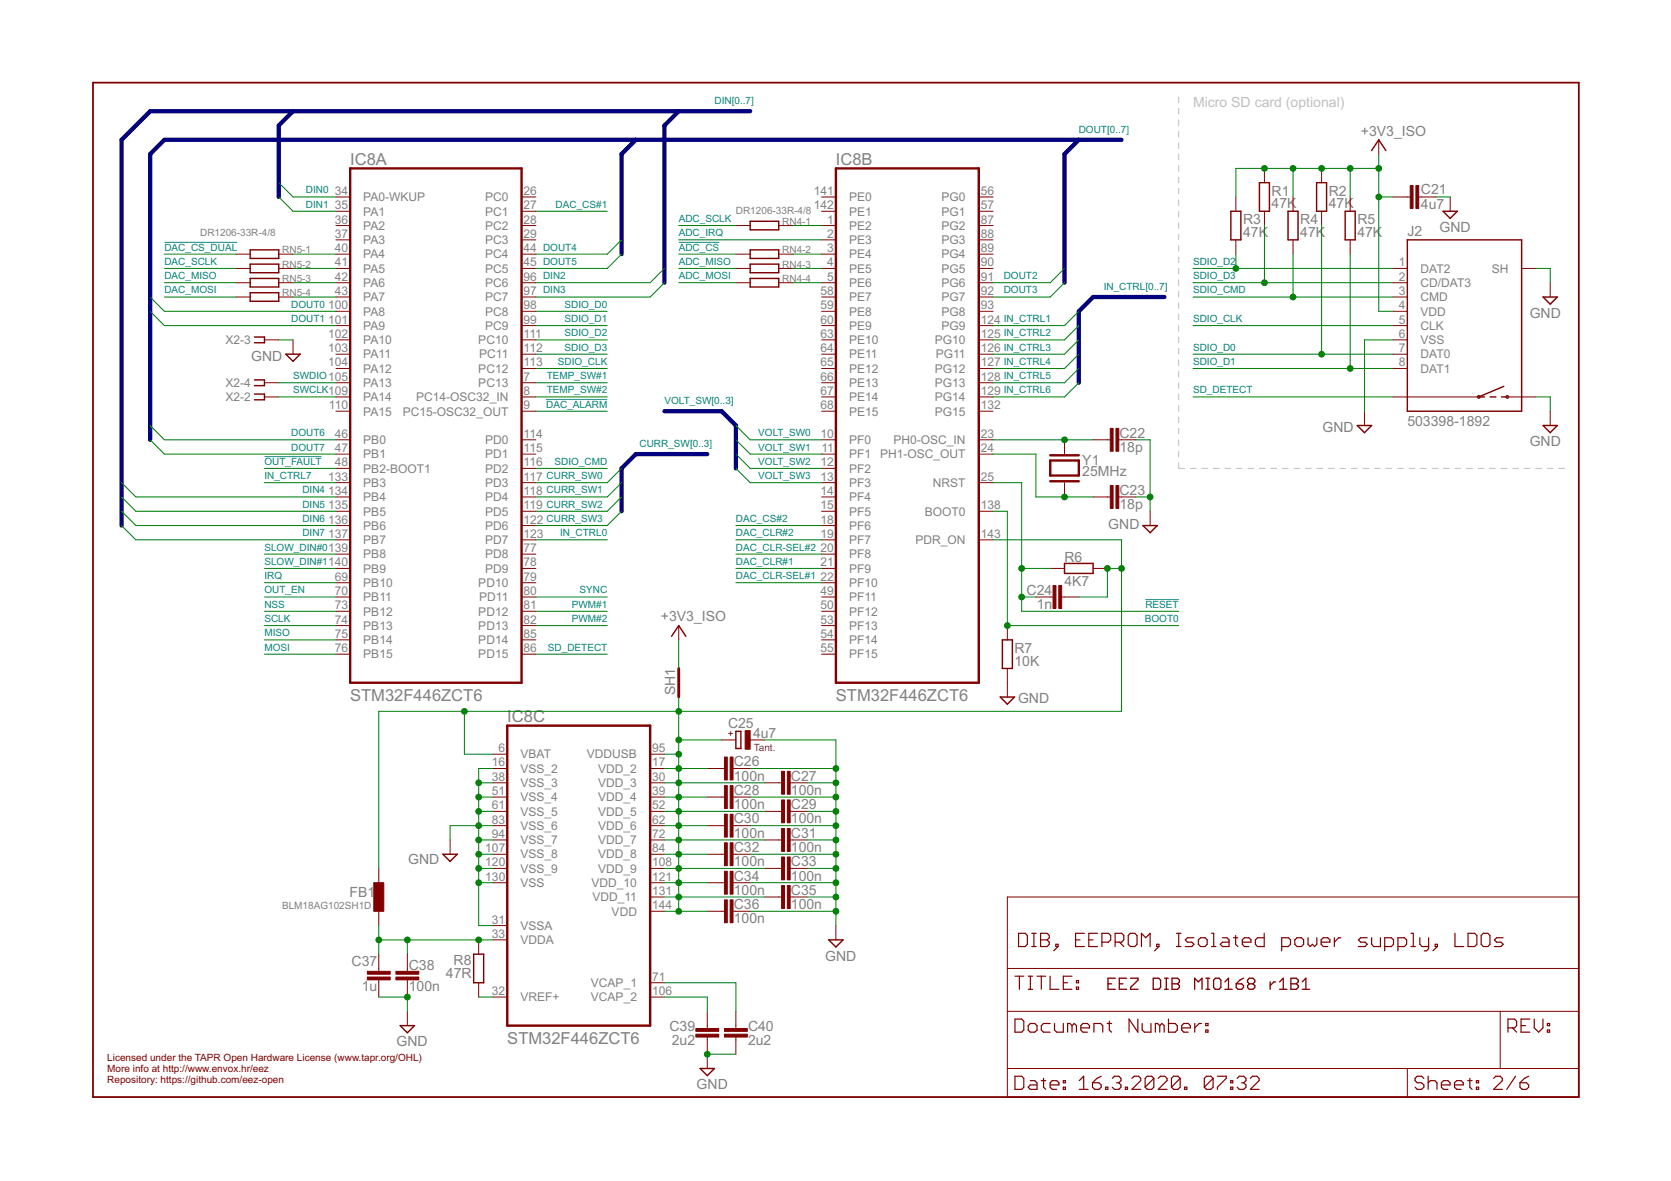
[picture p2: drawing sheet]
<svg xmlns="http://www.w3.org/2000/svg" width="297mm" height="210mm" viewBox="0 0 297 210" stroke-linecap="round" stroke-linejoin="round" font-family="sans-serif">
<g fill="none" stroke="#c0c0c0" stroke-width=".18">
<path d="M209.5 17.2v1.1M209.5 19.3v1M209.5 21.3v1M209.5 23.3v1.1M209.5 25.4v1M209.5 27.4v1M209.5 29.4v1.1M209.5 31.5v1M209.5 33.5v1M209.5 35.5v1M209.5 37.5v1.1M209.5 39.6v1"/>
<path d="M209.5 41.6v1M209.5 43.6v1.1M209.5 45.7v1M209.5 47.7v1M209.5 49.7v1.1M209.5 51.8v1M209.5 53.8v1M209.5 55.8v1.1M209.5 57.8v1.1M209.5 59.9v1M209.5 61.9v1M209.5 63.9v1.1"/>
<path d="M209.5 66v1M209.5 68v1M209.5 70v1.1M209.5 72.1v1M209.5 74.1v1M209.5 76.1v1.1M209.5 78.2v1M209.5 82.2v1h1.1M209.5 80.2v1M211.6 83.2h1M213.6 83.2h1.1M215.7 83.2h1"/>
<path d="M217.7 83.2h1.1M219.8 83.2h1M221.8 83.2h1.1M223.9 83.2h1M225.9 83.2h1M227.9 83.2h1.1M230 83.2h1.1M232.1 83.2h1M234.1 83.2h1M236.1 83.2h1.1M238.2 83.2h1M240.2 83.2h1.1"/>
<path d="M242.3 83.2h1M244.3 83.2h1.1M246.4 83.2h1M248.4 83.2h1.1M250.5 83.2h1M252.5 83.2h1.1M254.6 83.2h1M256.6 83.2h1M258.6 83.2h1.1M260.7 83.2h1M262.7 83.2h1.1M264.8 83.2h1"/>
<path d="M266.8 83.2h1.1M268.9 83.2h1M270.9 83.2h1.1M273 83.2h1M275 83.2h1.1M277.1 83.2h1"/>
</g>
<g fill="none" stroke="#800000" stroke-width=".21">
<path d="M180.4 173.5h1.6M181.1 165.9h1.1l.4 .4v1.5l-.4 .4h-1.1zM181.2 173.5v2.3M182.8 173.5h.8M182.8 175.8h.8M183.2 173.5v2.3M183.4 168.2h.8M183.4 165.9h.8M183.8 165.9v2.3M184.3 173.5h1.6M185 165.9h1.1l.4 .4v.4l-.4 .3 .4 .4v.4l-.4 .4h-1.1zM185 167h1.1"/>
<path d="M185.1 173.5v2.3M186.7 173.5v2.3h1.5M187.7 167.8h.4v.4h-.4zM188.1 168.2l-.8 .8M189 174.7h.8M190.6 173.5h-1.6v2.3h1.6M191.2 167h.8M191.3 175.5h.4v.3h-.4zM191.3 174.3h.4v.4h-.4zM192.8 165.9h-1.6v2.3h1.6M193.5 167h.8M195.1 165.9h-1.6v2.3h1.6"/>
<path d="M195.9 167.4h1.1l.4-.4v-.7l-.4-.4h-1.1v2.3M198.2 167.4h1.2l.4-.4v-.7l-.4-.4h-1.2v2.3M199 167.4l.8 .8M200.6 166.3l.3-.4h.8l.4 .4v1.5l-.4 .4h-.8l-.3-.4zM202.9 168.2v-2.3l.8 .8 .7-.8v2.3M205.6 167.8h.4v.4h-.4zM206 168.2l-.8 .8M209.1 168.2h.8M209.1 165.9h.8M209.5 165.9v2.3M212.2 166.7h-1.1l-.4 .3 .4 .4h.8l.3 .4-.3 .4h-1.2M213 167l.4-.3h.8l.4 .3v.8l-.4 .4h-.8l-.4-.4z"/>
<path d="M215.4 168.2h.8M215.4 165.9h.4v2.3M217.3 166.7h.8l.4 .3v1.2h-1.2l-.4-.4 .4-.4h1.2M219.3 166.7h.7M219.6 166.3v1.5l.4 .4M220.8 167.4h1.6v-.4l-.4-.3h-.8l-.4 .3v.8l.4 .4h.8M224.7 165.9v2.3h-1.2l-.3-.4v-.8l.3-.3h1.2M227.8 168.2h1.2l.4-.4v-.8l-.4-.3h-1.2v2.3M230.2 167l.4-.3h.8l.3 .3v.8l-.3 .4h-.8l-.4-.4zM232.5 166.7v1.1l.4 .4 .4-.4 .4 .4 .4-.4v-1.1M234.8 167.4h1.6v-.4l-.4-.3h-.8l-.4 .3v.8l.4 .4h.8M237.2 166.7v1.5"/>
<path d="M238.4 166.7h-.4l-.8 .7M243 166.7h-1.1l-.4 .3 .4 .4h.8l.3 .4-.3 .4h-1.2M243.8 166.7v1.1l.4 .4h1.2v-1.5M246.1 168.2h1.2l.4-.4v-.8l-.4-.3h-1.2v2.3M248.5 168.2h1.2l.3-.4v-.8l-.3-.3h-1.2v2.3M250.8 168.2h.8M250.8 165.9h.4v2.3M252.4 166.7v1.1l.4 .4h1.2M254 166.7v1.9l-.4 .4h-.4M255.1 167.8h.4v.4h-.4zM255.5 168.2l-.8 .8M258.6 165.9v2.3h1.6"/>
<path d="M261 165.9h1.1l.4 .4v1.5l-.4 .4h-1.1zM263.3 166.3l.4-.4h.8l.4 .4v1.5l-.4 .4h-.8l-.4-.4zM267.2 166.7h-1.2l-.4 .3 .4 .4h.8l.4 .4-.4 .4h-1.2M180.4 181.1h1.2l.4 .4v1.6l-.4 .4h-1.2zM180.4 191.3h1.2l.4 .4v1.5l-.4 .4h-1.2zM182.8 182.3l.4-.4h.7l.4 .4v.8l-.4 .4h-.7l-.4-.4zM183.2 192.1h.7l.4 .3v1.2h-1.1l-.4-.4 .4-.4h1.1M185.1 192.1h.8M185.5 191.7v1.5l.4 .4M186.7 192.8h1.5v-.4l-.4-.3h-.8l-.3 .3v.8l.3 .4h.8M186.7 181.9h-1.2l-.4 .4v.8l.4 .4h1.2M187.5 181.9v1.2l.3 .4h1.2v-1.6"/>
<path d="M189 193.2h.4v.4h-.4zM189 192.1h.4v.3h-.4zM190.6 182.3l-.4-.4h-.4v1.6M190.6 182.3l.4-.4 .3 .4v1.2M190.6 182.3v1.2M191.9 193.6h1.5M191.9 192.1l.7-.8v2.3M192.1 182.7h1.6v-.4l-.4-.4h-.8l-.4 .4v.8l.4 .4h.8M194.2 192.4h1.2l.3 .4v.4l-.3 .4h-.8l-.4-.4zM194.5 183.5v-1.6h1.1l.4 .4v1.2M195.7 191.3l-.7 .4-.8 .7M196.5 193.2h.4v.4h-.4z"/>
<path d="M196.8 181.9h.8M197.2 181.5v1.6l.4 .4M197.7 191.7l.4-.4h.8l.4 .4v.4l-.4 .3M198.5 192.4h.4M198.9 192.4l.4 .4v.4l-.4 .4h-.8l-.4-.4M200 193.2h.4v.4h-.4zM201.2 191.7l.4-.4h.8l.4 .4v.4l-1.6 1.5h1.6M202.3 181.1v2.4l-1.6-2.4v2.4M203 181.9v1.2l.4 .4h1.2v-1.6M205.1 191.7v1.5l-.4 .4h-.8l-.3-.4M205.1 191.7l-.4-.4h-.8l-.3 .4v1.5M205.1 191.7l-1.5 1.5"/>
<path d="M205.9 191.7l.4-.4h.8l.4 .4v.4l-1.6 1.5h1.6M206.2 182.3l-.4-.4h-.4v1.6M206.2 182.3v1.2M206.2 182.3l.3-.4 .4 .4v1.2M207.7 181.1v2.4h1.2l.4-.4v-.8l-.4-.4h-1.2M209.8 191.7v1.5l-.4 .4h-.8l-.4-.4M209.8 191.7l-.4-.4h-.8l-.4 .4v1.5M209.8 191.7l-1.6 1.5M210.1 182.7h1.5v-.4l-.4-.4h-.8l-.3 .4v.8l.3 .4h.8M210.6 193.2h.4v.4h-.4zM212.4 181.9v1.6M213.6 181.9h-.4l-.8 .8"/>
<path d="M214.3 183.1h.4v.4h-.4zM214.3 181.9h.4v.4h-.4zM215.6 191.7v1.5l-.4 .4h-.7l-.4-.4M215.6 191.7l-.4-.4h-.7l-.4 .4v1.5M215.6 191.7l-1.5 1.5M216.4 191.3h1.6v.4l-1.6 1.5v.4M218.8 193.2h.3v.4h-.3zM218.8 192.1h.3v.3h-.3zM219.9 191.7l.4-.4h.8l.4 .4v.4l-.4 .3M220.7 192.4h.4M221.1 192.4l.4 .4v.4l-.4 .4h-.8l-.4-.4M222.3 191.7l.4-.4h.7l.4 .4v.4l-1.5 1.5h1.5"/>
<path d="M253.1 191.7l-.4-.4h-.8l-.4 .4v.4l.4 .3h.8l.4 .4v.4l-.4 .4h-.8l-.4-.4M253.9 192.4l.4-.3h.8l.3 .3v1.2M253.9 191.3v2.3M256.2 192.8h1.6v-.4l-.4-.3h-.8l-.4 .3v.8l.4 .4h.8M258.6 192.8h1.5v-.4l-.4-.3h-.7l-.4 .3v.8l.4 .4h.7M260.9 192.1h.8M261.3 191.7v1.5l.4 .4M262.4 193.2h.4v.4h-.4zM262.4 192.1h.4v.3h-.4zM265.5 191.7l.4-.4h.8l.4 .4v.4l-1.6 1.5h1.6M268.1 182.7h1.1l.4-.4v-.8l-.4-.4h-1.1v2.4M268.8 182.7l.8 .8"/>
<path d="M269.4 191.3l-1.6 2.3M270.2 192.4h1.2l.3 .4v.4l-.3 .4h-.8l-.4-.4zM270.4 182.3h.8M271.7 191.3l-.7 .4-.8 .7M271.9 181.1h-1.5v2.4h1.5M272.7 181.1v1.6l.8 .8 .8-.8v-1.6M275.1 183.1h.4v.4h-.4zM275.1 181.9h.4v.4h-.4z"/>
</g>
<path d="M16.5 14.7h264.1v180.3h-264.1z" fill="none" stroke="#800000" stroke-width=".32"/>
<g fill="none" stroke="#800000" stroke-width=".18">
<path d="M59.7 35h2.6M59.7 37.5h2.6M92.7 35h2.5M92.7 37.5h2.5M146 35h2.6M146 37.5h2.6M174 35h2.5M174 37.5h2.5M219.7 35v2.5M224.8 29.9v2.6M224.8 37.5v2.6M229.8 35v2.5"/>
<path d="M234.9 29.9v2.6M234.9 37.5v2.6M240 35v2.5M245.1 24.8v2.6M247.6 35h3.1M252.2 35h3M257.8 35v2.5M41.9 45.2h2.6M41.9 47.7h2.6M41.9 50.2h2.6M41.9 52.8h2.6M49.6 45.2h2.5"/>
<path d="M49.6 47.7h2.5M49.6 50.2h2.5M49.6 52.8h2.5M59.7 40.1h2.6M59.7 42.6h2.6M59.7 45.2h2.6M59.7 47.7h2.6M59.7 50.2h2.6M59.7 52.8h2.6M59.7 55.3h2.6M59.7 57.9h2.6M92.7 40.1h2.5"/>
<path d="M92.7 42.6h2.5M92.7 45.2h2.5M92.7 47.7h2.5M92.7 50.2h2.5M92.7 52.8h2.5M92.7 55.3h2.5M92.7 57.9h2.5M130.8 40.1h2.5M130.8 45.2h2.5M130.8 47.7h2.5M130.8 50.2h2.5M138.4 40.1h2.6"/>
<path d="M138.4 45.2h2.6M138.4 47.7h2.6M138.4 50.2h2.6M146 40.1h2.6M146 42.6h2.6M146 45.2h2.6M146 47.7h2.6M146 50.2h2.6M146 52.8h2.6M146 55.3h2.6M146 57.9h2.6M174 40.1h2.5"/>
<path d="M174 42.6h2.5M174 45.2h2.5M174 47.7h2.5M174 50.2h2.5M174 52.8h2.5M174 55.3h2.5M174 57.9h2.5M219.7 42.6v2.6M229.8 42.6v2.6M240 42.6v2.6M247.6 47.7h2.6M247.6 50.2h2.6"/>
<path d="M247.6 52.8h2.6M247.6 55.3h2.6M247.6 57.9h2.6M270.5 47.7h2.5M275.6 50.2v2.6M47 60.4h2.6M47 68h2.6M47 70.5h2.6M52.1 60.4v2.5M59.7 60.4h2.6M59.7 62.9h2.6M59.7 65.5h2.6"/>
<path d="M59.7 68h2.6M59.7 70.5h2.6M59.7 73.1h2.6M59.7 78.2h2.6M92.7 60.4h2.5M92.7 62.9h2.5M92.7 65.5h2.5M92.7 68h2.5M92.7 70.5h2.5M92.7 73.1h2.5M92.7 78.2h2.5M146 60.4h2.6"/>
<path d="M146 62.9h2.6M146 65.5h2.6M146 68h2.6M146 70.5h2.6M146 73.1h2.6M146 78.2h2.6M174 60.4h2.5M174 62.9h2.5M174 65.5h2.5M174 68h2.5M174 70.5h2.5M174 73.1h2.5"/>
<path d="M174 78.2h2.5M189.2 78.2v2.5M194.3 78.2h3.1M198.9 78.2h3M242.5 73.1v2.5M247.6 60.4h2.6M247.6 62.9h2.6M247.6 65.5h2.6M247.6 70.5h15.3M267.9 70.5h5.1M275.6 73.1v2.5M59.7 80.7h2.6"/>
<path d="M59.7 83.2h2.6M59.7 85.8h2.6M59.7 88.3h2.6M59.7 90.9h2.6M59.7 93.4h2.6M59.7 95.9h2.6M59.7 98.5h2.6M92.7 80.7h2.5M92.7 83.2h2.5M92.7 85.8h2.5M92.7 88.3h2.5M92.7 90.9h2.5"/>
<path d="M92.7 93.4h2.5M92.7 95.9h2.5M92.7 98.5h2.5M146 80.7h2.6M146 83.2h2.6M146 85.8h2.6M146 88.3h2.6M146 90.9h2.6M146 93.4h2.6M146 95.9h2.6M146 98.5h2.6M174 80.7h2.5"/>
<path d="M174 85.8h2.5M174 90.9h2.5M174 95.9h2.5M189.2 85.8v2.5M194.3 88.3h3.1M198.9 88.3h3M204.4 90.9v2.5M59.7 101h2.6M59.7 103.6h2.6M59.7 106.1h2.6M59.7 108.6h2.6M59.7 111.2h2.6"/>
<path d="M59.7 113.7h2.6M59.7 116.3h2.6M92.7 101h2.5M92.7 103.6h2.5M92.7 106.1h2.5M92.7 108.6h2.5M92.7 111.2h2.5M92.7 113.7h2.5M92.7 116.3h2.5M120.6 111.2v2.5M146 101h2.6M146 103.6h2.6"/>
<path d="M146 106.1h2.6M146 108.6h2.6M146 111.2h2.6M146 113.7h2.6M146 116.3h2.6M179.1 111.2v2.5M179.1 118.8v5.1M184.1 106.1h3.1M186.7 101h2.5M188.7 106.1h3.1M194.3 101h2.5M87.6 136.6h2.6"/>
<path d="M87.6 139.1h2.6M87.6 134h2.6M115.6 136.6h2.5M115.6 139.1h2.5M115.6 134h2.5M125.7 136.6h3.1M128.3 131.5h2.5M130.3 136.6h3M133.3 131.5h2.6M135.9 139.1h3M140.5 139.1h3M67.3 154.3v2.6"/>
<path d="M80 149.3v2.5M87.6 141.7h2.6M87.6 144.2h2.6M87.6 146.7h2.6M87.6 149.3h2.6M87.6 151.8h2.6M87.6 154.3h2.6M87.6 156.9h2.6M115.6 159.4h2.5M115.6 141.7h2.5M115.6 144.2h2.5M115.6 146.7h2.5"/>
<path d="M115.6 149.3h2.5M115.6 151.8h2.5M115.6 154.3h2.5M115.6 156.9h2.5M125.7 141.7h3.1M125.7 146.7h3.1M125.7 151.8h3.1M125.7 156.9h3.1M130.3 141.7h3M130.3 146.7h3M130.3 151.8h3M130.3 156.9h3"/>
<path d="M135.9 159.4h3M135.9 144.2h3M135.9 149.3h3M135.9 154.3h3M140.5 159.4h3M140.5 144.2h3M140.5 149.3h3M140.5 154.3h3M179.1 159.4h101.5v35.6h-101.5zM67.3 162v2.5M67.3 169.6v3M67.3 174.2v3"/>
<path d="M72.4 169.6v3M72.4 174.2v3M72.4 179.7v2.6M85.1 167v2.6M85.1 174.7v2.5M87.6 164.5h2.6M87.6 177.2h2.6M87.6 167h2.6M115.6 177.2h2.5M115.6 162h2.5M115.6 174.7h2.5M125.7 162h3.1"/>
<path d="M125.7 179.7v3.1M130.3 162h3M130.8 179.7v3.1M148.6 164.5v2.5M179.1 179.7h101.5M179.1 172.1h101.5M266.7 179.7v10.2M125.7 184.3v5.6M130.8 184.3v3.1M179.1 189.9h101.5M250.2 189.9v5.1"/>
<circle cx="262.9" cy="70.5" r=".25"/>
<circle cx="267.9" cy="70.5" r=".25"/>
</g>
<g fill="none" stroke="#800000" stroke-width=".23">
<path d="M197 174.9h.6M198.3 173.9h-1.3v1.9h1.3M199 174.9h.6M200.3 173.9h-1.3v1.9h1.3M201 173.9h1.3v.3l-1.3 1.3v.3h1.3M205 173.9h1l.3 .3v1.3l-.3 .3h-1zM207 173.9h.7M207 175.8h.7M207.3 173.9v1.9M208.3 173.9h1l.4 .3v.3l-.4 .4 .4 .3v.3l-.4 .3h-1zM208.3 174.9h1M212.4 175.8v-1.9l.6 .6 .7-.6v1.9"/>
<path d="M214.4 173.9h.6M214.4 175.8h.6M214.7 173.9v1.9M216 173.9h.7l.3 .3v1.3l-.3 .3h-.7l-.3-.3v-1.3zM217.7 175.8h1.3M217.7 174.5l.7-.6v1.9M219.8 174.9h.9l.3 .3v.3l-.3 .3h-.6l-.3-.3zM221 173.9l-.6 .3-.6 .7M222.1 174.9l-.3-.4v-.3l.3-.3h.6l.4 .3v.3l-.4 .4M222.1 174.9l-.3 .3v.3l.3 .3h.6l.4-.3v-.3l-.4-.3M222.1 174.9h.6M225.8 174.5v1.3"/>
<path d="M226.8 174.5h-.4l-.6 .7M227.5 175.8h1.3M227.5 174.5l.6-.6v1.9M229.5 173.9h.9l.4 .3v.3l-.4 .4 .4 .3v.3l-.4 .3h-.9zM229.5 174.9h.9M231.5 175.8h1.3M231.5 174.5l.6-.6v1.9"/>
</g>
<g fill="none" stroke="#800000" stroke-width=".25">
<path d="M133.3 39.3h5.1v1.6h-5.1zM218.8 37.5h1.8v5.1h-1.8zM223.9 32.5h1.8v5h-1.8zM229 37.5h1.7v5.1h-1.7zM234 32.5h1.8v5h-1.8zM239.1 37.5h1.8v5.1h-1.8zM243.8 26.8l1.3-2 1.3 2M256.5 37.5h2.6l-1.3 1.3zM44.5 46.9h5.1v1.6h-5.1zM44.5 44.4h5.1v1.5h-5.1zM44.5 49.5h5.1v1.5h-5.1zM44.5 52h5.1v1.6h-5.1z"/>
<path d="M45.2 59.9h1.8v1h-1.8M133.3 46.9h5.1v1.6h-5.1zM133.3 49.5h5.1v1.5h-5.1zM133.3 44.4h5.1v1.5h-5.1zM250.2 42.6h20.3v30.5h-20.3zM274.3 52.8h2.5l-1.2 1.3zM45.2 70h1.8v1.1h-1.8M45.2 67.5h1.8v1h-1.8M50.8 62.9h2.6l-1.3 1.3zM241.3 75.6h2.5l-1.3 1.3zM264.9 70.5h1M266.9 70.5h1"/>
<path d="M267.3 68.7l-4.4 1.8h1M274.3 75.6h2.5l-1.2 1.3zM203.2 93.4h2.5l-1.3 1.3zM119.4 113.1l1.2-1.9 1.3 1.9M178.2 113.7h1.8v5.1h-1.8zM189.2 100.1h5.1v1.8h-5.1zM130.8 130h.9v3h-.9zM177.8 123.9h2.5l-1.2 1.3zM78.7 151.8h2.6l-1.3 1.3zM84.2 169.6h1.8v5.1h-1.8zM147.3 167h2.6l-1.3 1.3zM71.1 182.3h2.6l-1.3 1.3z"/>
<path d="M124.5 189.9h2.5l-1.3 1.3z"/>
</g>
<path d="M62.3 29.9h30.4v91.4h-30.4zM148.6 29.9h25.4v91.4h-25.4zM186.7 81.9h5.1v2.6h-5.1zM186.7 80.9h5.1M186.7 85.5h5.1M90.2 129h25.4v53.3h-25.4z" fill="none" stroke="#800000" stroke-width=".42"/>
<g fill="#800000" stroke="#800000" stroke-width=".18">
<path d="M197.4 76.1h.5v4.1h-.5z"/>
<path d="M198.4 76.1h.5v4.1h-.5z"/>
<path d="M197.4 86.3h.5v4.1h-.5z"/>
<path d="M198.4 86.3h.5v4.1h-.5z"/>
<path d="M188.2 104.1h.5v4h-.5z"/>
<path d="M187.2 104.1h.5v4h-.5z"/>
<path d="M70.4 173.7h4v.5h-4z"/>
<path d="M70.4 172.6h4v.5h-4z"/>
<path d="M129.8 134.6h.5v4h-.5z"/>
<path d="M128.8 134.6h.5v4h-.5z"/>
<path d="M140 137.1h.5v4.1h-.5z"/>
<path d="M138.9 137.1h.5v4.1h-.5z"/>
<path d="M129.8 139.6h.5v4.1h-.5z"/>
<path d="M128.8 139.6h.5v4.1h-.5z"/>
<path d="M140 142.2h.5v4h-.5z"/>
<path d="M138.9 142.2h.5v4h-.5z"/>
<path d="M129.8 144.7h.5v4.1h-.5z"/>
<path d="M128.8 144.7h.5v4.1h-.5z"/>
<path d="M140 147.3h.5v4h-.5z"/>
<path d="M138.9 147.3h.5v4h-.5z"/>
<path d="M129.8 149.8h.5v4.1h-.5z"/>
<path d="M128.8 149.8h.5v4.1h-.5z"/>
<path d="M140 152.3h.5v4.1h-.5z"/>
<path d="M138.9 152.3h.5v4.1h-.5z"/>
<path d="M129.8 154.9h.5v4h-.5z"/>
<path d="M128.8 154.9h.5v4h-.5z"/>
<path d="M140 157.4h.5v4.1h-.5z"/>
<path d="M138.9 157.4h.5v4.1h-.5z"/>
<path d="M129.8 159.9h.5v4.1h-.5z"/>
<path d="M128.8 159.9h.5v4.1h-.5z"/>
<path d="M66.4 156.9h1.8v5.1h-1.8z"/>
<path d="M123.7 182.8h4.1v.5h-4.1z"/>
<path d="M123.7 183.8h4.1v.5h-4.1z"/>
<path d="M128.8 182.8h4v.5h-4z"/>
<path d="M128.8 183.8h4v.5h-4z"/>
<path d="M65.3 173.7h4.1v.5h-4.1z"/>
<path d="M65.3 172.6h4.1v.5h-4.1z"/>
<path d="M132.5 129.9h.8v3.3h-.8z"/>
<path d="M251.7 33h.5v4h-.5z"/>
<path d="M250.7 33h.5v4h-.5z"/>
</g>
<path d="M120.6 118.8v5.1" fill="none" stroke="#800000" stroke-width=".51"/>
<path d="M52.1 19.8l-2.5 2.5v12.7M120.6 19.8l-2.5 2.5v27.9M133.3 19.8h-106.6l-5.1 5v68.6M113 24.8l-2.5 2.6v17.8M191.8 24.8l-2.6 2.6v22.8M199.4 24.8h-170.2l-2.5 2.6v50.8M207 52.8h-12.7l-2.5 2.5v12.7M118.1 73.1h10.2l2.5 2.5v7.6M125.7 80.7h-12.7l-2.5 2.5v7.7" fill="none" stroke="#000080" stroke-width=".76"/>
<g fill="none" stroke="#008000" stroke-width=".18">
<path d="M49.6 32.5l2.5 2.5h7.6M49.6 35l2.5 2.5h7.6M95.2 37.5h12.7M229.8 29.9v5.1M240 29.9v5.1M245.1 35h2.5M245.1 27.4v27.9h2.5M245.1 29.9h-25.4v5.1M255.2 35h2.6M26.7 52.8l2.5 2.5h30.5M26.7 55.3l2.5 2.6h30.5M29.2 47.7h12.7"/>
<path d="M29.2 50.2h12.7M29.2 52.8h12.7M29.2 45.2h12.7M52.1 47.7h7.6M52.1 50.2h7.6M52.1 52.8h7.6M52.1 45.2h7.6M95.2 55.3h12.7M95.2 57.9h12.7M110.5 45.2l-2.6 2.5h-12.7M110.5 42.6l-2.6 2.6h-12.7M118.1 47.7l-2.5 2.5h-20.4"/>
<path d="M118.1 50.2l-2.5 2.6h-20.4M120.6 47.7h10.2M120.6 50.2h10.2M120.6 45.2h10.2M120.6 42.6h25.4M120.6 40.1h10.2M141 47.7h5M141 50.2h5M141 45.2h5M141 40.1h5M189.2 47.7l-2.5 2.5h-10.2M189.2 50.2l-2.5 2.6h-10.2"/>
<path d="M191.8 57.9l-2.6 2.5h-12.7M191.8 55.3l-2.6 2.6h-12.7M212.1 47.7h35.5M212.1 57.9h35.5M212.1 50.2h35.5M212.1 52.8h35.5M219.7 45.2v2.5M224.8 40.1v10.1M229.8 45.2v7.6M234.9 40.1v22.8M240 45.2v20.3M273 47.7h2.6v2.5"/>
<path d="M26.7 75.6l2.5 2.6h30.5M26.7 78.2l2.5 2.5h30.5M49.6 60.4h2.5M49.6 70.5h10.1M49.6 68h10.1M95.2 60.4h12.7M95.2 70.5h12.7M95.2 68h12.7M95.2 62.9h12.7M95.2 65.5h12.7M95.2 73.1h12.7M130.8 75.6l2.5 2.6h12.7"/>
<path d="M130.8 78.2l2.5 2.5h12.7M176.5 78.2h17.8M191.8 68l-2.6 2.5h-12.7M191.8 65.5l-2.6 2.5h-12.7M191.8 60.4l-2.6 2.5h-12.7M191.8 62.9l-2.6 2.6h-12.7M201.9 78.2h2.5v12.7M212.1 70.5h35.5M212.1 62.9h35.5M212.1 65.5h35.5M247.6 60.4h-5.1v12.7M273 70.5h2.6v2.6"/>
<path d="M21.6 85.8l2.6 2.5h35.5M21.6 88.3l2.6 2.6h35.5M21.6 90.9l2.6 2.5h35.5M21.6 93.4l2.6 2.5h35.5M47 85.8h12.7M47 98.5h12.7M47 83.2h12.7M95.2 95.9h12.7M95.2 83.2h12.7M110.5 85.8l-2.6 2.5h-12.7M110.5 83.2l-2.6 2.6h-12.7M110.5 88.3l-2.6 2.6h-12.7"/>
<path d="M110.5 90.9l-2.6 2.5h-12.7M130.8 83.2l2.5 2.6h12.7M130.8 93.4h15.2M130.8 95.9h15.2M130.8 98.5h15.2M130.8 80.7l2.5 2.5h12.7M176.5 80.7h7.6v7.6h10.2M176.5 85.8h5.1v22.8h27.9M176.5 90.9h2.6v20.3h30.4M176.5 95.9h22.9v30.5h-132.1v27.9M201.9 88.3h2.5M47 108.6h12.7"/>
<path d="M47 106.1h12.7M47 101h12.7M47 111.2h12.7M47 113.7h12.7M47 116.3h12.7M47 103.6h12.7M95.2 108.6h12.7M95.2 106.1h12.7M95.2 111.2h12.7M95.2 116.3h12.7M120.6 113.7v5.1M130.8 101h15.2"/>
<path d="M130.8 103.6h15.2M181.6 106.1h2.5M181.6 101h5.1M199.4 101h-2.6v5.1h-5M82.5 126.4v7.6h5.1M85.1 139.1h2.5M87.6 136.6h-2.5v27.9h2.5M118.1 136.6h7.6M118.1 139.1h17.8M118.1 134h2.5M120.6 131.5h7.7M120.6 123.9v38.1"/>
<path d="M133.3 136.6h15.3M135.9 131.5h12.7v33M143.5 139.1h5.1M85.1 144.2h2.5M85.1 149.3h2.5M85.1 154.3h2.5M85.1 141.7h2.5M85.1 151.8h2.5M85.1 156.9h2.5M87.6 146.7h-7.6v2.6M118.1 144.2h17.8M118.1 149.3h17.8"/>
<path d="M118.1 154.3h17.8M118.1 159.4h17.8M118.1 141.7h7.6M118.1 146.7h7.6M118.1 151.8h7.6M118.1 156.9h7.6M133.3 141.7h15.3M133.3 146.7h15.3M133.3 151.8h15.3M133.3 156.9h15.3M143.5 144.2h5.1M143.5 149.3h5.1"/>
<path d="M143.5 154.3h5.1M143.5 159.4h5.1M67.3 177.2h5.1v2.5M67.3 167h20.3M67.3 164.5v5.1M72.4 167v2.6M85.1 177.2h2.5M118.1 162h7.6M118.1 177.2h7.6v2.5M118.1 174.7h12.7v5M133.3 162h15.3M125.7 187.4h5.1"/>
</g>
<g fill="#008000" stroke="#008000" stroke-width=".18">
<circle cx="204.4" cy="88.3" r=".51"/>
<circle cx="148.6" cy="139.1" r=".51"/>
<circle cx="148.6" cy="144.2" r=".51"/>
<circle cx="148.6" cy="149.3" r=".51"/>
<circle cx="148.6" cy="154.3" r=".51"/>
<circle cx="148.6" cy="159.4" r=".51"/>
<circle cx="148.6" cy="141.7" r=".51"/>
<circle cx="148.6" cy="146.7" r=".51"/>
<circle cx="148.6" cy="151.8" r=".51"/>
<circle cx="148.6" cy="156.9" r=".51"/>
<circle cx="148.6" cy="162" r=".51"/>
<circle cx="148.6" cy="136.6" r=".51"/>
<circle cx="85.1" cy="139.1" r=".51"/>
<circle cx="85.1" cy="141.7" r=".51"/>
<circle cx="85.1" cy="144.2" r=".51"/>
<circle cx="85.1" cy="146.7" r=".51"/>
<circle cx="85.1" cy="149.3" r=".51"/>
<circle cx="85.1" cy="151.8" r=".51"/>
<circle cx="85.1" cy="154.3" r=".51"/>
<circle cx="85.1" cy="156.9" r=".51"/>
<circle cx="125.7" cy="187.4" r=".51"/>
<circle cx="72.4" cy="177.2" r=".51"/>
<circle cx="189.2" cy="78.2" r=".51"/>
<circle cx="189.2" cy="88.3" r=".51"/>
<circle cx="181.6" cy="106.1" r=".51"/>
<circle cx="181.6" cy="101" r=".51"/>
<circle cx="179.1" cy="111.2" r=".51"/>
<circle cx="229.8" cy="29.9" r=".51"/>
<circle cx="245.1" cy="35" r=".51"/>
<circle cx="245.1" cy="29.9" r=".51"/>
<circle cx="234.9" cy="29.9" r=".51"/>
<circle cx="240" cy="29.9" r=".51"/>
<circle cx="224.8" cy="29.9" r=".51"/>
<circle cx="67.3" cy="167" r=".51"/>
<circle cx="85.1" cy="167" r=".51"/>
<circle cx="72.4" cy="167" r=".51"/>
<circle cx="234.9" cy="62.9" r=".51"/>
<circle cx="240" cy="65.5" r=".51"/>
<circle cx="219.7" cy="47.7" r=".51"/>
<circle cx="224.8" cy="50.2" r=".51"/>
<circle cx="229.8" cy="52.8" r=".51"/>
<circle cx="120.6" cy="162" r=".51"/>
<circle cx="120.6" cy="159.4" r=".51"/>
<circle cx="120.6" cy="156.9" r=".51"/>
<circle cx="120.6" cy="154.3" r=".51"/>
<circle cx="120.6" cy="151.8" r=".51"/>
<circle cx="120.6" cy="149.3" r=".51"/>
<circle cx="120.6" cy="146.7" r=".51"/>
<circle cx="120.6" cy="144.2" r=".51"/>
<circle cx="120.6" cy="141.7" r=".51"/>
<circle cx="120.6" cy="139.1" r=".51"/>
<circle cx="120.6" cy="136.6" r=".51"/>
<circle cx="120.6" cy="134" r=".51"/>
<circle cx="120.6" cy="131.5" r=".51"/>
<circle cx="120.6" cy="126.4" r=".51"/>
<circle cx="82.5" cy="126.4" r=".51"/>
<circle cx="196.8" cy="101" r=".51"/>
<circle cx="199.4" cy="101" r=".51"/>
</g>
<path d="M29.2 43.1h13M120.6 43.1h7.3M97.1 71h10.8M47 81.2h10.1M203.6 106.6h5.9" fill="none" stroke="#008080" stroke-width=".18"/>
<g font-size="2.9" fill="#808080">
<text x="62.2" y="29.3">IC8A</text>
<text x="148.6" y="29.3">IC8B</text>
<text x="62.2" y="124.5">STM32F446ZCT6</text>
<text x="148.6" y="124.5">STM32F446ZCT6</text>
<text x="90.2" y="128.3">IC8C</text>
<text x="90.2" y="185.5">STM32F446ZCT6</text>
</g>
<text font-size="2.5" fill="#c0c0c0" x="212.1" y="19">Micro SD card (optional)</text>
<g font-size="2.5" fill="#808080">
<text x="241.9" y="24.1">+3V3_ISO</text>
<text x="226" y="34.8">R1</text>
<text x="236.2" y="34.8">R2</text>
<text x="252.6" y="34.5">C21</text>
<text x="221" y="39.9">R3</text>
<text x="226" y="37">47K</text>
<text x="231.1" y="39.9">R4</text>
<text x="236.2" y="37">47K</text>
<text x="241.3" y="39.9">R5</text>
<text x="250.2" y="42">J2</text>
<text x="252.6" y="37.1">4u7</text>
<text x="255.9" y="41.2">GND</text>
<text x="221" y="42.1">47K</text>
<text x="231.1" y="42.1">47K</text>
<text x="241.3" y="42.1">47K</text>
<text x="271.9" y="56.5">GND</text>
<text x="44.6" y="64.2">GND</text>
<text x="199" y="77.8">C22</text>
<text x="235.1" y="76.8">GND</text>
<text x="250.2" y="75.6">503398-1892</text>
<text x="192.4" y="82.6">Y1</text>
<text x="199" y="80.3">18p</text>
<text x="271.9" y="79.3">GND</text>
<text x="192.4" y="84.5">25MHz</text>
<text x="199" y="88">C23</text>
<text x="197" y="94">GND</text>
<text x="199" y="90.5">18p</text>
<text x="189.2" y="99.9">R6</text>
<text x="182.5" y="105.7">C24</text>
<text x="189.2" y="104.1">4K7</text>
<text x="117.5" y="110.4">+3V3_ISO</text>
<text x="184.3" y="108.3">1n</text>
<text x="180.3" y="118.3">10K</text>
<text x="180.3" y="116">R7</text>
<text x="120" y="123.6" transform="rotate(-90 120 123.6)">SH1</text>
<text x="181" y="125">GND</text>
<text x="129.4" y="129.3">C25</text>
<text x="133.9" y="131.2">4u7</text>
<text x="130.4" y="136.2">C26</text>
<text x="130.4" y="138.7">100n</text>
<text x="130.4" y="143.8">100n</text>
<text x="130.4" y="141.3">C28</text>
<text x="140.6" y="141.3">100n</text>
<text x="140.6" y="138.7">C27</text>
<text x="140.6" y="143.8">C29</text>
<text x="130.4" y="148.9">100n</text>
<text x="130.4" y="146.4">C30</text>
<text x="140.6" y="146.4">100n</text>
<text x="140.6" y="148.9">C31</text>
<text x="72.6" y="153.6">GND</text>
<text x="130.4" y="154">100n</text>
<text x="130.4" y="151.4">C32</text>
<text x="140.6" y="151.4">100n</text>
<text x="140.6" y="154">C33</text>
<text x="62.1" y="159.4">FB1</text>
<text x="130.4" y="159.1">100n</text>
<text x="130.4" y="156.5">C34</text>
<text x="130.4" y="161.6">C36</text>
<text x="140.6" y="156.5">100n</text>
<text x="140.6" y="161.6">100n</text>
<text x="140.6" y="159.1">C35</text>
<text x="130.4" y="164.1">100n</text>
<text x="62.5" y="171.8">C37</text>
<text x="72.7" y="172.4">C38</text>
<text x="79.3" y="173.8">47R</text>
<text x="80.6" y="171.6">R8</text>
<text x="146.7" y="170.7">GND</text>
<text x="64.3" y="176.2">1u</text>
<text x="72.7" y="176.2">100n</text>
<text x="70.5" y="186">GND</text>
<text x="119" y="183.2">C39</text>
<text x="119.4" y="185.7">2u2</text>
<text x="133" y="185.7">2u2</text>
<text x="133" y="183.2">C40</text>
<text x="123.8" y="193.6">GND</text>
</g>
<g font-size="2.1" fill="#808080">
<text x="59.5" y="34.7">34</text>
<text x="64.6" y="35.8">PA0-WKUP</text>
<text x="86.2" y="35.8">PC0</text>
<text x="93.1" y="34.7">26</text>
<text x="144.7" y="34.7">141</text>
<text x="150.9" y="35.8">PE0</text>
<text x="167.4" y="35.8">PG0</text>
<text x="174.3" y="34.7">56</text>
<text x="59.5" y="37.2">35</text>
<text x="59.5" y="39.7">36</text>
<text x="64.6" y="38.3">PA1</text>
<text x="64.6" y="40.8">PA2</text>
<text x="86.2" y="38.3">PC1</text>
<text x="86.2" y="40.8">PC2</text>
<text x="93.1" y="37.2">27</text>
<text x="93.1" y="39.7">28</text>
<text x="144.7" y="37.2">142</text>
<text x="147" y="39.7">1</text>
<text x="150.9" y="38.3">PE1</text>
<text x="150.9" y="40.8">PE2</text>
<text x="167.4" y="38.3">PG1</text>
<text x="167.4" y="40.8">PG2</text>
<text x="174.3" y="37.2">57</text>
<text x="174.3" y="39.7">87</text>
<text x="59.5" y="42.3">37</text>
<text x="59.5" y="44.8">40</text>
<text x="59.5" y="47.3">41</text>
<text x="64.6" y="43.4">PA3</text>
<text x="64.6" y="45.9">PA4</text>
<text x="86.2" y="43.4">PC3</text>
<text x="86.2" y="45.9">PC4</text>
<text x="93.1" y="42.3">29</text>
<text x="93.1" y="44.8">44</text>
<text x="93.1" y="47.3">45</text>
<text x="147" y="42.3">2</text>
<text x="147" y="44.8">3</text>
<text x="147" y="47.3">4</text>
<text x="150.9" y="43.4">PE3</text>
<text x="150.9" y="45.9">PE4</text>
<text x="167.4" y="43.4">PG3</text>
<text x="167.4" y="45.9">PG4</text>
<text x="174.3" y="42.3">88</text>
<text x="174.3" y="44.8">89</text>
<text x="174.3" y="47.3">90</text>
<text x="248.6" y="47.3">1</text>
<text x="59.5" y="49.9">42</text>
<text x="59.5" y="52.4">43</text>
<text x="64.6" y="48.5">PA5</text>
<text x="64.6" y="51">PA6</text>
<text x="64.6" y="53.5">PA7</text>
<text x="86.2" y="48.5">PC5</text>
<text x="86.2" y="51">PC6</text>
<text x="86.2" y="53.5">PC7</text>
<text x="93.1" y="49.9">96</text>
<text x="93.1" y="52.4">97</text>
<text x="145.9" y="52.4">58</text>
<text x="147" y="49.9">5</text>
<text x="150.9" y="48.5">PE5</text>
<text x="150.9" y="51">PE6</text>
<text x="150.9" y="53.5">PE7</text>
<text x="167.4" y="48.5">PG5</text>
<text x="167.4" y="51">PG6</text>
<text x="167.4" y="53.5">PG7</text>
<text x="174.3" y="49.9">91</text>
<text x="174.3" y="52.4">92</text>
<text x="248.6" y="49.9">2</text>
<text x="248.6" y="52.4">3</text>
<text x="252.5" y="48.5">DAT2</text>
<text x="252.5" y="51">CD/DAT3</text>
<text x="252.5" y="53.5">CMD</text>
<text x="265.2" y="48.5">SH</text>
<text x="58.3" y="55">100</text>
<text x="58.3" y="57.5">101</text>
<text x="64.6" y="56.1">PA8</text>
<text x="64.6" y="58.6">PA9</text>
<text x="86.2" y="56.1">PC8</text>
<text x="86.2" y="58.6">PC9</text>
<text x="93.1" y="55">98</text>
<text x="93.1" y="57.5">99</text>
<text x="145.9" y="55">59</text>
<text x="145.9" y="57.5">60</text>
<text x="150.9" y="56.1">PE8</text>
<text x="150.9" y="58.6">PE9</text>
<text x="167.4" y="56.1">PG8</text>
<text x="167.4" y="58.6">PG9</text>
<text x="174.3" y="55">93</text>
<text x="174.3" y="57.5">124</text>
<text x="248.6" y="55">4</text>
<text x="248.6" y="57.5">5</text>
<text x="252.5" y="56.1">VDD</text>
<text x="252.5" y="58.6">CLK</text>
<text x="40.1" y="61.2">X2-3</text>
<text x="58.3" y="60">102</text>
<text x="58.3" y="62.6">103</text>
<text x="58.3" y="65.1">104</text>
<text x="64.6" y="61.2">PA10</text>
<text x="64.6" y="63.7">PA11</text>
<text x="85" y="61.2">PC10</text>
<text x="85.2" y="63.7">PC11</text>
<text x="93.1" y="60">111</text>
<text x="93.1" y="62.6">112</text>
<text x="93.1" y="65.1">113</text>
<text x="145.9" y="60">63</text>
<text x="145.9" y="62.6">64</text>
<text x="145.9" y="65.1">65</text>
<text x="150.9" y="61.2">PE10</text>
<text x="150.9" y="63.7">PE11</text>
<text x="166.2" y="61.2">PG10</text>
<text x="166.3" y="63.7">PG11</text>
<text x="174.3" y="60">125</text>
<text x="174.3" y="62.6">126</text>
<text x="174.3" y="65.1">127</text>
<text x="248.6" y="60">6</text>
<text x="248.6" y="62.6">7</text>
<text x="248.6" y="65.1">8</text>
<text x="252.5" y="61.2">VSS</text>
<text x="252.5" y="63.7">DAT0</text>
<text x="40.1" y="71.3">X2-2</text>
<text x="40.1" y="68.8">X2-4</text>
<text x="58.3" y="67.7">105</text>
<text x="58.3" y="70.2">109</text>
<text x="64.6" y="66.2">PA12</text>
<text x="64.6" y="68.8">PA13</text>
<text x="64.6" y="71.3">PA14</text>
<text x="74" y="71.3">PC14-OSC32_IN</text>
<text x="85" y="66.2">PC12</text>
<text x="85" y="68.8">PC13</text>
<text x="93.1" y="67.7">7</text>
<text x="93.1" y="70.2">8</text>
<text x="145.9" y="67.7">66</text>
<text x="145.9" y="70.2">67</text>
<text x="150.9" y="66.2">PE12</text>
<text x="150.9" y="68.8">PE13</text>
<text x="150.9" y="71.3">PE14</text>
<text x="166.2" y="66.2">PG12</text>
<text x="166.2" y="68.8">PG13</text>
<text x="166.2" y="71.3">PG14</text>
<text x="174.3" y="67.7">128</text>
<text x="174.3" y="70.2">129</text>
<text x="252.5" y="66.2">DAT1</text>
<text x="58.5" y="72.7">110</text>
<text x="59.5" y="77.8">46</text>
<text x="64.6" y="73.9">PA15</text>
<text x="71.6" y="73.9">PC15-OSC32_OUT</text>
<text x="93.1" y="72.7">9</text>
<text x="93.1" y="77.8">114</text>
<text x="145.9" y="72.7">68</text>
<text x="145.9" y="77.8">10</text>
<text x="150.9" y="73.9">PE15</text>
<text x="166.2" y="73.9">PG15</text>
<text x="174.3" y="72.7">132</text>
<text x="174.3" y="77.8">23</text>
<text x="59.5" y="80.4">47</text>
<text x="59.5" y="82.9">48</text>
<text x="64.6" y="78.9">PB0</text>
<text x="64.6" y="81.5">PB1</text>
<text x="86.2" y="78.9">PD0</text>
<text x="86.2" y="81.5">PD1</text>
<text x="93.1" y="80.4">115</text>
<text x="93.1" y="82.9">116</text>
<text x="145.9" y="82.9">12</text>
<text x="146" y="80.4">11</text>
<text x="150.9" y="78.9">PF0</text>
<text x="150.9" y="81.5">PF1</text>
<text x="156.4" y="81.5">PH1-OSC_OUT</text>
<text x="158.8" y="78.9">PH0-OSC_IN</text>
<text x="174.3" y="80.4">24</text>
<text x="58.3" y="85.4">133</text>
<text x="58.3" y="88">134</text>
<text x="64.6" y="84">PB2-BOOT1</text>
<text x="64.6" y="86.6">PB3</text>
<text x="64.6" y="89.1">PB4</text>
<text x="86.2" y="84">PD2</text>
<text x="86.2" y="86.6">PD3</text>
<text x="86.2" y="89.1">PD4</text>
<text x="93.1" y="85.4">117</text>
<text x="93.1" y="88">118</text>
<text x="145.9" y="85.4">13</text>
<text x="145.9" y="88">14</text>
<text x="150.9" y="84">PF2</text>
<text x="150.9" y="86.6">PF3</text>
<text x="150.9" y="89.1">PF4</text>
<text x="165.8" y="86.6">NRST</text>
<text x="174.3" y="85.4">25</text>
<text x="58.3" y="90.5">135</text>
<text x="58.3" y="93.1">136</text>
<text x="58.3" y="95.6">137</text>
<text x="64.6" y="91.6">PB5</text>
<text x="64.6" y="94.2">PB6</text>
<text x="86.2" y="91.6">PD5</text>
<text x="86.2" y="94.2">PD6</text>
<text x="93.1" y="90.5">119</text>
<text x="93.1" y="93.1">122</text>
<text x="93.1" y="95.6">123</text>
<text x="145.9" y="90.5">15</text>
<text x="145.9" y="93.1">18</text>
<text x="145.9" y="95.6">19</text>
<text x="150.9" y="91.6">PF5</text>
<text x="150.9" y="94.2">PF6</text>
<text x="164.4" y="91.6">BOOT0</text>
<text x="174.3" y="90.5">138</text>
<text x="174.3" y="95.6">143</text>
<text x="58.3" y="98.1">139</text>
<text x="58.3" y="100.7">140</text>
<text x="64.6" y="96.7">PB7</text>
<text x="64.6" y="99.3">PB8</text>
<text x="64.6" y="101.8">PB9</text>
<text x="86.2" y="96.7">PD7</text>
<text x="86.2" y="99.3">PD8</text>
<text x="86.2" y="101.8">PD9</text>
<text x="93.1" y="98.1">77</text>
<text x="93.1" y="100.7">78</text>
<text x="145.9" y="98.1">20</text>
<text x="145.9" y="100.7">21</text>
<text x="150.9" y="96.7">PF7</text>
<text x="150.9" y="99.3">PF8</text>
<text x="150.9" y="101.8">PF9</text>
<text x="162.7" y="96.7">PDR_ON</text>
<text x="59.5" y="103.2">69</text>
<text x="59.5" y="105.8">70</text>
<text x="64.6" y="104.3">PB10</text>
<text x="64.6" y="106.9">PB11</text>
<text x="85" y="104.3">PD10</text>
<text x="85.2" y="106.9">PD11</text>
<text x="93.1" y="103.2">79</text>
<text x="93.1" y="105.8">80</text>
<text x="145.9" y="103.2">22</text>
<text x="145.9" y="105.8">49</text>
<text x="150.9" y="104.3">PF10</text>
<text x="150.9" y="106.9">PF11</text>
<text x="59.5" y="108.3">73</text>
<text x="59.5" y="110.8">74</text>
<text x="59.5" y="113.4">75</text>
<text x="64.6" y="109.4">PB12</text>
<text x="64.6" y="112">PB13</text>
<text x="85" y="109.4">PD12</text>
<text x="85" y="112">PD13</text>
<text x="93.1" y="108.3">81</text>
<text x="93.1" y="110.8">82</text>
<text x="93.1" y="113.4">85</text>
<text x="145.9" y="108.3">50</text>
<text x="145.9" y="110.8">53</text>
<text x="145.9" y="113.4">54</text>
<text x="150.9" y="109.4">PF12</text>
<text x="150.9" y="112">PF13</text>
<text x="59.5" y="115.9">76</text>
<text x="64.6" y="114.5">PB14</text>
<text x="64.6" y="117">PB15</text>
<text x="85" y="114.5">PD14</text>
<text x="85" y="117">PD15</text>
<text x="93.1" y="115.9">86</text>
<text x="145.9" y="115.9">55</text>
<text x="150.9" y="114.5">PF14</text>
<text x="150.9" y="117">PF15</text>
<text x="87.5" y="136.2">16</text>
<text x="88.6" y="133.7">6</text>
<text x="92.5" y="137.3">VSS_2</text>
<text x="92.5" y="134.8">VBAT</text>
<text x="104.3" y="134.8">VDDUSB</text>
<text x="106.3" y="137.3">VDD_2</text>
<text x="115.9" y="136.2">17</text>
<text x="115.9" y="133.7">95</text>
<text x="87.5" y="138.8">38</text>
<text x="87.5" y="141.3">51</text>
<text x="87.5" y="143.8">61</text>
<text x="92.5" y="139.9">VSS_3</text>
<text x="92.5" y="142.4">VSS_4</text>
<text x="106.3" y="139.9">VDD_3</text>
<text x="106.3" y="142.4">VDD_4</text>
<text x="115.9" y="138.8">30</text>
<text x="115.9" y="141.3">39</text>
<text x="115.9" y="143.8">52</text>
<text x="87.5" y="146.4">83</text>
<text x="87.5" y="148.9">94</text>
<text x="92.5" y="145">VSS_5</text>
<text x="92.5" y="147.5">VSS_6</text>
<text x="106.3" y="145">VDD_5</text>
<text x="106.3" y="147.5">VDD_6</text>
<text x="115.9" y="146.4">62</text>
<text x="115.9" y="148.9">72</text>
<text x="86.3" y="151.5">107</text>
<text x="86.3" y="154">120</text>
<text x="92.5" y="150">VSS_7</text>
<text x="92.5" y="152.6">VSS_8</text>
<text x="92.5" y="155.1">VSS_9</text>
<text x="106.3" y="150">VDD_7</text>
<text x="106.3" y="152.6">VDD_8</text>
<text x="106.3" y="155.1">VDD_9</text>
<text x="115.9" y="151.5">84</text>
<text x="115.9" y="154">108</text>
<text x="86.3" y="156.5">130</text>
<text x="92.5" y="157.7">VSS</text>
<text x="105.2" y="157.7">VDD_10</text>
<text x="105.3" y="160.2">VDD_11</text>
<text x="115.9" y="156.5">121</text>
<text x="115.9" y="159.1">131</text>
<text x="115.9" y="161.6">144</text>
<text x="87.5" y="164.2">31</text>
<text x="87.5" y="166.7">33</text>
<text x="92.5" y="165.3">VSSA</text>
<text x="92.5" y="167.8">VDDA</text>
<text x="108.7" y="162.7">VDD</text>
<text x="87.5" y="176.9">32</text>
<text x="92.5" y="178">VREF+</text>
<text x="105" y="175.4">VCAP_1</text>
<text x="105" y="178">VCAP_2</text>
<text x="115.9" y="174.3">71</text>
<text x="115.9" y="176.9">106</text>
</g>
<g font-size="1.8" fill="#008080">
<text x="127" y="18.5">DIN[0..7]</text>
<text x="191.8" y="23.6">DOUT[0..7]</text>
<text x="54.4" y="34.4">DIN0</text>
<text x="54.4" y="36.9">DIN1</text>
<text x="98.8" y="36.9">DAC_CS#1</text>
<text x="120.7" y="42">ADC_IRQ</text>
<text x="120.7" y="39.5">ADC_SCLK</text>
<text x="29.2" y="44.5">DAC_CS_DUAL</text>
<text x="29.2" y="47.1">DAC_SCLK</text>
<text x="96.5" y="44.5">DOUT4</text>
<text x="96.5" y="47.1">DOUT5</text>
<text x="120.7" y="44.5">ADC_CS</text>
<text x="120.7" y="47.1">ADC_MISO</text>
<text x="212.1" y="47.1">SDIO_D2</text>
<text x="29.2" y="49.6">DAC_MISO</text>
<text x="29.2" y="52.1">DAC_MOSI</text>
<text x="96.5" y="49.6">DIN2</text>
<text x="96.5" y="52.1">DIN3</text>
<text x="120.7" y="49.6">ADC_MOSI</text>
<text x="178.4" y="49.6">DOUT2</text>
<text x="178.4" y="52.1">DOUT3</text>
<text x="196.2" y="51.5">IN_CTRL[0..7]</text>
<text x="212.1" y="49.6">SDIO_D3</text>
<text x="212.1" y="52.1">SDIO_CMD</text>
<text x="51.8" y="54.7">DOUT0</text>
<text x="51.8" y="57.2">DOUT1</text>
<text x="100.4" y="54.7">SDIO_D0</text>
<text x="100.4" y="57.2">SDIO_D1</text>
<text x="100.4" y="59.8">SDIO_D2</text>
<text x="178.4" y="57.2">IN_CTRL1</text>
<text x="178.4" y="59.8">IN_CTRL2</text>
<text x="212.1" y="57.2">SDIO_CLK</text>
<text x="99.2" y="64.8">SDIO_CLK</text>
<text x="100.4" y="62.3">SDIO_D3</text>
<text x="178.4" y="62.3">IN_CTRL3</text>
<text x="178.4" y="64.8">IN_CTRL4</text>
<text x="212.1" y="62.3">SDIO_D0</text>
<text x="212.1" y="64.8">SDIO_D1</text>
<text x="52.1" y="67.4">SWDIO</text>
<text x="52.1" y="69.9">SWCLK</text>
<text x="97.2" y="67.4">TEMP_SW#1</text>
<text x="97.2" y="69.9">TEMP_SW#2</text>
<text x="118.1" y="71.8">VOLT_SW[0..3]</text>
<text x="178.4" y="67.4">IN_CTRL5</text>
<text x="178.4" y="69.9">IN_CTRL6</text>
<text x="212.1" y="69.9">SD_DETECT</text>
<text x="51.8" y="77.5">DOUT6</text>
<text x="97.1" y="72.5">DAC_ALARM</text>
<text x="134.8" y="77.5">VOLT_SW0</text>
<text x="47" y="82.6">OUT_FAULT</text>
<text x="51.8" y="80.1">DOUT7</text>
<text x="98.6" y="82.6">SDIO_CMD</text>
<text x="113.7" y="79.4">CURR_SW[0..3]</text>
<text x="134.8" y="80.1">VOLT_SW1</text>
<text x="134.8" y="82.6">VOLT_SW2</text>
<text x="47" y="85.2">IN_CTRL7</text>
<text x="53.8" y="87.7">DIN4</text>
<text x="97.2" y="85.2">CURR_SW0</text>
<text x="97.2" y="87.7">CURR_SW1</text>
<text x="134.8" y="85.2">VOLT_SW3</text>
<text x="53.8" y="90.2">DIN5</text>
<text x="53.8" y="92.8">DIN6</text>
<text x="53.8" y="95.3">DIN7</text>
<text x="97.2" y="92.8">CURR_SW3</text>
<text x="97.2" y="90.2">CURR_SW2</text>
<text x="99.6" y="95.3">IN_CTRL0</text>
<text x="130.8" y="92.8">DAC_CS#2</text>
<text x="130.8" y="95.3">DAC_CLR#2</text>
<text x="47" y="100.4">SLOW_DIN#1</text>
<text x="47" y="97.9">SLOW_DIN#0</text>
<text x="130.8" y="97.9">DAC_CLR-SEL#2</text>
<text x="130.8" y="100.4">DAC_CLR#1</text>
<text x="47" y="105.5">OUT_EN</text>
<text x="47" y="102.9">IRQ</text>
<text x="103" y="105.5">SYNC</text>
<text x="130.8" y="102.9">DAC_CLR-SEL#1</text>
<text x="47" y="110.6">SCLK</text>
<text x="47" y="113.1">MISO</text>
<text x="47" y="108">NSS</text>
<text x="101.6" y="108">PWM#1</text>
<text x="101.6" y="110.6">PWM#2</text>
<text x="203.5" y="110.6">BOOT0</text>
<text x="203.6" y="108">RESET</text>
<text x="47" y="115.6">MOSI</text>
<text x="97.4" y="115.6">SD_DETECT</text>
</g>
<g font-size="1.8" fill="#808080">
<text x="35.6" y="41.9">DR1206-33R-4/8</text>
<text x="130.8" y="38.1">DR1206-33R-4/8</text>
<text x="139.1" y="40">RN4-1</text>
<text x="50.2" y="47.6">RN5-2</text>
<text x="50.2" y="45">RN5-1</text>
<text x="139.1" y="45">RN4-2</text>
<text x="139.1" y="47.6">RN4-3</text>
<text x="50.2" y="50.1">RN5-3</text>
<text x="50.2" y="52.7">RN5-4</text>
<text x="139.1" y="50.1">RN4-4</text>
<text x="50.1" y="161.6">BLM18AG102SH1D</text>
</g>
<g font-size="1.8" fill="#800000">
<text x="129.4" y="130.9">+</text>
<text x="19.1" y="188.6">Licensed under the TAPR Open Hardware License (www.tapr.org/OHL)</text>
<text x="19.1" y="190.5">More info at http://www.envox.hr/eez</text>
<text x="19.1" y="192.4">Repository: https://github.com/eez-open</text>
</g>
<text font-size="1.8" fill="#800080" x="134" y="133.4">Tant.</text>
</svg>
